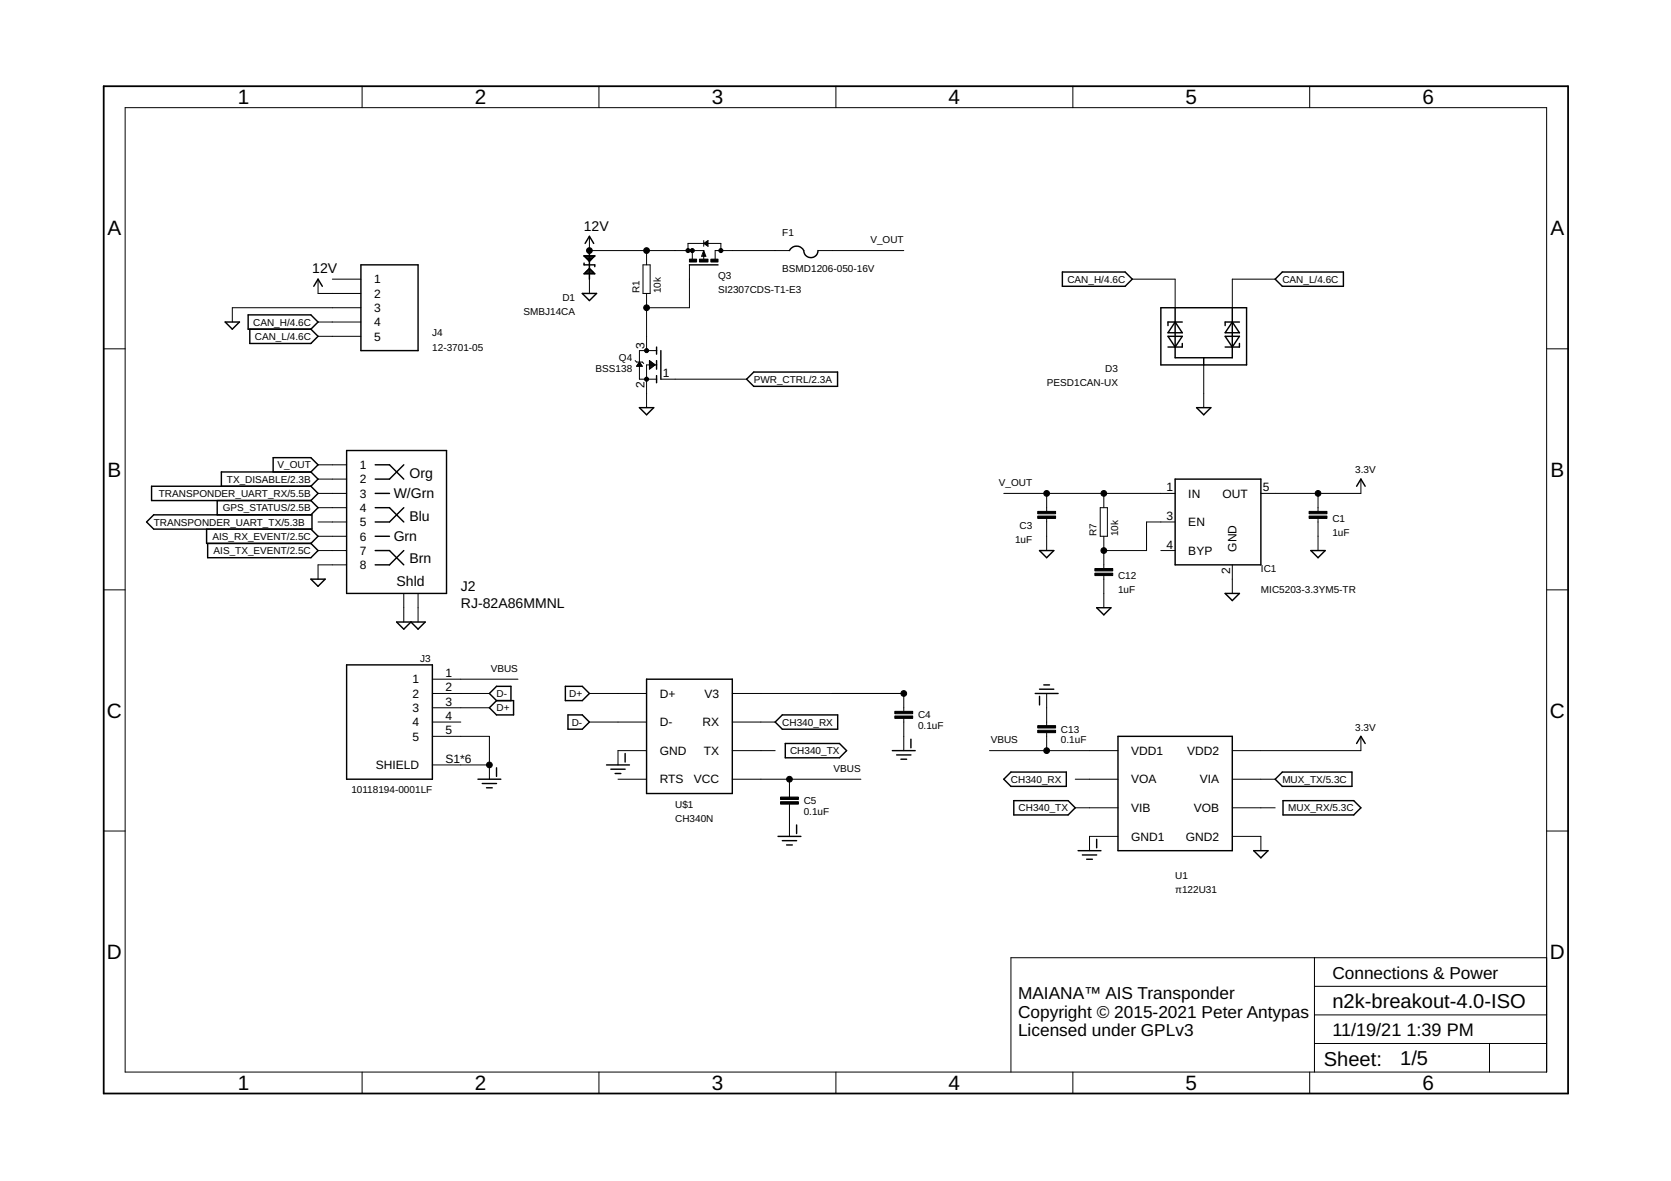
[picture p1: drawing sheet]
<svg xmlns="http://www.w3.org/2000/svg" width="297mm" height="210mm" viewBox="0 0 297 210" stroke-linecap="round" stroke-linejoin="round" font-family="sans-serif">
<g fill="none" stroke="#000" stroke-width=".25">
<path d="M40 57.2h2.6l-1.3 1.3zM44.1 56h11.2l1.2 1.2-1.2 1.3h-11.2zM44.4 58.5v2.5h10.9l1.2-1.2-1.2-1.3M55.8 50.9l.7-1.3 .8 1.3M64.2 47.1h10.1v15.2h-10.1zM103.5 52.2h2.5l-1.2 1.2zM103.8 46.8v.3h1.9v.3M103.8 45.5h1.9l-.9 .9zM103.9 48.6h1.8M104 43.3l.8-1.3 .7 1.3M104.1 45.7h1.4M104.1 48.4h1.4"/>
<path d="M104.3 45.9h1M104.3 48.2h.9M104.5 46.1h.6M104.6 47.9h.4M104.7 46.4h.1M104.8 47.7l.9 1h-1.9zM104.8 44.5v1M104.8 46.4v1.3M104.8 48.7v.9M122.6 47.1h5M125.1 44.9l.1 .5h-.2l.1-.4M125.3 43.3l.4-.3v.5z"/>
<path d="M140.3 44.5a1.42 1.42 0 0 1 1.6-.7 1.42 1.42 0 0 1 1.1 1.3 1.27 1.27 0 0 0 1.4 .7 1.27 1.27 0 0 0 1-1.3M188.8 48.3h11.2l1.3 1.3-1.3 1.3h-11.2zM206.4 54.7h15.2v10.2h-15.2zM207.6 59.8h2.6l-1.3 1.9zM208.9 54.7v8.9h10.2v-8.9M208.9 57.2l1.3 1.9h-2.6zM210.2 57.2h-2.6v.7M217.8 59.8h2.5l-1.2 1.9zM219.1 57.2l1.2 1.9h-2.5zM220.3 57.2h-2.5v.7M226.7 49.6l1.2-1.3h10.9v2.6h-10.9zM113.7 72.5h2.5l-1.3 1.2z"/>
<path d="M116.7 61.7v1.2M116.7 64.1v1.5M116.7 66.8v1.2M117.5 62.3v5.1M132.7 67.4l1.3-1.3h14.9v2.6h-14.9zM210.2 61v.7h-2.6M212.7 72.5h2.5l-1.2 1.2zM214 63.6v1.3M220.3 61v.7h-2.5M26.1 92.8l1.2-1.3h28.2v2.5h-28.2zM36.7 94v2.6h18.6M36.9 96.6v2.5h18.4l1.2-1.2-1.2-1.3"/>
<path d="M38.6 89v2.5M48.6 83.9v-2.6h6.7l1.2 1.3-1.2 1.3M55.3 83.9h-16v2.5M55.3 86.4l1.2 1.3-1.2 1.3M55.3 86.4h-28.4v2.6h28.4M55.3 83.9l1.2 1.3-1.2 1.2M55.3 89l1.2 1.2-1.2 1.3M55.3 94l1.2 1.3-1.2 1.3M61.6 80.1h17.8v25.4h-17.8zM66.7 97.9h2.5l2.6 2.5M66.7 82.6h2.5l2.6 2.6M66.7 90.2h2.5l2.6 2.6"/>
<path d="M66.7 95.3h2.5M66.7 87.7h2.5M71.8 97.9l-2.6 2.5h-2.5M71.8 82.6l-2.6 2.6h-2.5M71.8 90.2l-2.6 2.6h-2.5M184.8 97.9h2.5l-1.2 1.2zM208.9 85.2h15.2v15.2h-15.2zM233 97.9h2.6l-1.3 1.2zM241.2 86.4l.7-1.2 .8 1.2M55.3 102.9h2.5l-1.3 1.3zM61.6 118.2h15.3v20.3h-15.3zM70.5 110.6h5.1l-1.3 1.2-1.3-1.2-1.2 1.2z"/>
<path d="M194.9 108h2.6l-1.3 1.3zM217.8 105.5h2.5l-1.2 1.2zM85 138.5h4M85.7 139.3h2.6M87 125.8l1.3-1.3h3v2.6h-3zM88.3 124.5l-1.3-1.2 1.3-1.3h2.5v2.5M88.3 136.5v1.5M100.5 122h3l1.3 1.3-1.3 1.2h-3zM101 127.1h2.5l1.3 1.2-1.3 1.3h-2.5zM107.8 136h4.1M108.6 136.7h2.5M109.3 137.5h1.1"/>
<path d="M111.1 133.9v1.5M114.9 120.7h15.3v20.3h-15.3zM137.8 128.3l1.3-1.2h9.8v2.5h-9.8zM139.6 132.1h9.6l1.3 1.3-1.3 1.3h-9.6zM158.6 133.4h4.1M159.4 134.2h2.5M160.1 134.9h1.1M161.9 131.4v1.5M178.4 138.5l1.3-1.3h9.8v2.6h-9.8zM184 123.3h4.1M184.8 122.5h2.5M184.8 123.8v1.5"/>
<path d="M185.5 121.7h1.1M198.7 130.9h20.4v20.3h-20.4zM227.9 137.2h12.4v2.6h-12.4l-1.2-1.3zM241.2 132.1l.7-1.2 .8 1.2M86.5 140h1M138.3 148.7h4.1M139.1 149.4h2.5M139.8 150.2h1M141.6 146.6v1.5M180.2 142.3h9.7l1.2 1.3-1.2 1.2h-9.7zM191.6 151.2h4.1M192.4 152h2.5"/>
<path d="M193.2 152.7h1M194.9 149.2v1.5M222.9 151.2h2.5l-1.3 1.3zM228.1 142.3h12.5l1.3 1.3-1.3 1.2h-12.5z"/>
</g>
<g fill="none" stroke="#000" stroke-width=".18">
<path d="M22.2 19.1h252.7v171.4h-252.7zM64.4 15.3v3.8M106.5 15.3v3.8M148.6 15.3v3.8M190.7 15.3v3.8M232.8 15.3v3.8M56.5 49.6v2.6h7.7M56.5 57.2h7.7M56.5 59.8h7.7M59.1 49.6h5.1M64.2 54.7h-22.9v2.5M104.8 44.5h20.3"/>
<path d="M104.8 42v10.2M114.3 47.1h1.3v5.1h-1.3zM114.9 44.5v2.6M114.9 52.2v10.1M122.3 44.5v-1.2h5.8v1.2M122.6 47.1v7.6h-7.7M123.1 44.5v1.6M125.1 44.5l.4 1.1h-.8zM125.1 42.8v1M125.1 44.5v1.6M125.1 43.3l.8-.5v1zM140.3 44.5h-13.2v1.6"/>
<path d="M145.4 44.5h15.3M201.3 49.6h7.6v5.1M226.7 49.6h-7.6v5.1M18.4 62h3.8M112.9 64.1l.3 .2h1l.2 .3M113.2 65h1M113.3 64.9h.8M113.3 64.8h.7M113.4 64.7h.5M113.5 64.6h.3M113.6 64.5h.1M113.7 64.3l.5 .8h-1z"/>
<path d="M115.4 65h.8M115.4 64.9h1M115.4 64.8h1M115.4 64.7h.9M115.4 64.6h.7M115.4 64.5h.5M115.4 64.1l1.1 .8-1.1 .7zM115.4 65.5h.1M115.4 65.4h.3M115.4 65.3h.5M115.4 65.2h.6M115.4 64.3h.4"/>
<path d="M115.4 64.2h.2M115.4 64.1h.1M116.7 64.9h-1.8v7.6M116.7 62.3h-3v5.1h3M117.5 67.4h15.2M214 64.9v7.6M274.9 62h3.8M56.5 82.6h5.1M56.5 85.2h5.1M56.5 87.7h5.1M56.5 90.2h5.1M56.5 97.9h5.1"/>
<path d="M56.5 95.3h5.1M56.5 92.8h5.1M178.4 87.7h30.5M186.1 87.7v3.2M186.1 92.1v5.8M195.6 90.2h1.2v5.1h-1.2zM196.2 87.7v2.5M196.2 95.3v5.7M206.4 97.9h2.5M208.9 92.8h-5.1v5.1h-7.6M234.3 87.7v3.2M234.3 92.1v5.8"/>
<path d="M241.9 85.2v2.5h-17.8M18.4 104.8h3.8M61.6 100.4h-5.1v2.5M71.8 105.5v5.1M74.3 105.5v5.1M196.2 102.3v5.7M219.1 100.4v5.1M274.9 104.8h3.8M76.9 123.3h10.1M76.9 128.3h5M76.9 120.7h15.2M76.9 125.8h10.1"/>
<path d="M76.9 130.9h10.1v7.6M76.9 136h10.1M104.8 123.3h10.1M104.8 128.3h10.1M109.9 138.5h5M114.9 133.4h-5v2.6M130.2 123.3h30.5v3.1M130.2 128.3h7.6M130.2 133.4h7.6M130.2 138.5h22.8M140.3 138.5v3.2M160.7 127.7v5.7"/>
<path d="M175.9 133.4h22.8M186.1 123.3v5.7M186.1 130.2v3.2M191.1 138.5h7.6M219.1 138.5h7.6M241.9 130.9v2.5h-22.8M18.4 147.7h3.8M140.3 142.9v5.8M191.1 143.6h7.6M198.7 148.7h-5v2.5M219.1 143.6h7.6M219.1 148.7h5v2.5"/>
<path d="M274.9 147.7h3.8M233.7 170.2v20.3M233.7 175.3h41.2M274.9 170.2h-95.2v20.3M64.4 190.5v3.9M106.5 190.5v3.9M148.6 190.5v3.9M190.7 190.5v3.9M232.8 190.5v3.9M233.7 185.5h41.2M233.7 180.4h41.2M264.8 185.5v5"/>
</g>
<path d="M18.4 15.3h260.3v179.1h-260.3z" fill="none" stroke="#000" stroke-width=".32"/>
<g fill="#000" stroke="#000" stroke-width=".18">
<circle cx="104.8" cy="44.5" r=".51"/>
<circle cx="114.9" cy="54.7" r=".51"/>
<circle cx="114.9" cy="44.5" r=".51"/>
<circle cx="122.3" cy="44.5" r=".36"/>
<circle cx="123.1" cy="44.5" r=".36"/>
<circle cx="128.1" cy="44.5" r=".36"/>
<circle cx="114.9" cy="67.4" r=".36"/>
<circle cx="114.9" cy="62.3" r=".36"/>
<circle cx="186.1" cy="87.7" r=".51"/>
<circle cx="196.2" cy="97.9" r=".51"/>
<circle cx="196.2" cy="87.7" r=".51"/>
<circle cx="234.3" cy="87.7" r=".51"/>
<circle cx="87" cy="136" r=".51"/>
<circle cx="140.3" cy="138.5" r=".51"/>
<circle cx="160.7" cy="123.3" r=".51"/>
<circle cx="186.1" cy="133.4" r=".51"/>
</g>
<g fill="#000" stroke="#000" stroke-width=".18">
<path d="M122.6 46.1h1.2v.5h-1.2zM124.3 46.1h1.6v.5h-1.6zM126.4 46.1h1.2v.5h-1.2zM184.5 90.9h3.1v.4h-3.1zM184.5 91.7h3.1v.4h-3.1zM232.7 90.9h3.2v.4h-3.2zM232.7 91.7h3.2v.4h-3.2zM194.6 101h3.2v.5h-3.2zM194.6 101.9h3.2v.4h-3.2zM159.1 126.4h3.1v.5h-3.1zM159.1 127.3h3.1v.4h-3.1zM184.5 129h3.1v.4h-3.1z"/>
<path d="M184.5 129.8h3.1v.4h-3.1zM138.7 141.7h3.2v.4h-3.2zM138.7 142.5h3.2v.4h-3.2z"/>
</g>
<g font-size="3.7">
<text x="42.3" y="18.5">1</text>
<text x="84.4" y="18.5">2</text>
<text x="126.5" y="18.5">3</text>
<text x="168.6" y="18.5">4</text>
<text x="210.7" y="18.5">5</text>
<text x="252.9" y="18.5">6</text>
<text x="19.1" y="41.9">A</text>
<text x="275.6" y="41.9">A</text>
<text x="19.1" y="84.7">B</text>
<text x="275.6" y="84.7">B</text>
<text x="19" y="127.6">C</text>
<text x="275.5" y="127.6">C</text>
<text x="19" y="170.4">D</text>
<text x="275.5" y="170.4">D</text>
<text x="42.3" y="193.7">1</text>
<text x="84.4" y="193.7">2</text>
<text x="126.5" y="193.7">3</text>
<text x="168.6" y="193.7">4</text>
<text x="210.7" y="193.7">5</text>
<text x="252.9" y="193.7">6</text>
</g>
<g font-size="3.6">
<text x="236.8" y="179.1">n2k-breakout-4.0-ISO</text>
<text x="235.3" y="189.4">Sheet:</text>
<text x="248.9" y="189.3">1/5</text>
</g>
<g font-size="3.2">
<text x="236.8" y="184.2">11/19/21</text>
<text x="250" y="184.2">1:39 PM</text>
</g>
<g font-size="3.1">
<text x="181" y="177.6">MAIANA™ AIS Transponder</text>
<text x="236.8" y="174">Connections &amp; Power</text>
<text x="181" y="180.9">Copyright © 2015-2021 Peter Antypas</text>
<text x="181" y="184.2">Licensed under GPLv3</text>
</g>
<g font-size="2.5">
<text x="103.8" y="41">12V</text>
<text x="55.5" y="48.6">12V</text>
<text x="70" y="88.5">W/Grn</text>
<text x="72.8" y="84.9">Org</text>
<text x="72.8" y="92.5">Blu</text>
<text x="70" y="96.1">Grn</text>
<text x="72.8" y="100.1">Brn</text>
<text x="70.5" y="104.2">Shld</text>
<text x="81.9" y="105">J2</text>
<text x="81.9" y="108">RJ-82A86MMNL</text>
</g>
<g font-size="2.1">
<text x="66.5" y="50.4">1</text>
<text x="66.5" y="52.9">2</text>
<text x="66.5" y="55.4">3</text>
<text x="66.5" y="58">4</text>
<text x="66.5" y="60.5">5</text>
<text x="114.6" y="62" transform="rotate(-90 114.6 62)">3</text>
<text x="114.6" y="68.9" transform="rotate(-90 114.6 68.9)">2</text>
<text x="117.8" y="67">1</text>
<text x="63.9" y="83.4">1</text>
<text x="63.9" y="85.9">2</text>
<text x="63.9" y="88.5">3</text>
<text x="207.4" y="87.3">1</text>
<text x="211.2" y="88.5">IN</text>
<text x="217.3" y="88.5">OUT</text>
<text x="224.5" y="87.3">5</text>
<text x="63.9" y="91">4</text>
<text x="63.9" y="93.5">5</text>
<text x="207.4" y="92.4">3</text>
<text x="211.2" y="93.5">EN</text>
<text x="63.9" y="101.2">8</text>
<text x="63.9" y="98.6">7</text>
<text x="63.9" y="96.1">6</text>
<text x="207.4" y="97.5">4</text>
<text x="211.2" y="98.6">BYP</text>
<text x="218.7" y="101.9" transform="rotate(-90 218.7 101.9)">2</text>
<text x="219.8" y="98.1" transform="rotate(-90 219.8 98.1)">GND</text>
<text x="73.3" y="121.5">1</text>
<text x="73.3" y="124">2</text>
<text x="79.2" y="120.4">1</text>
<text x="79.2" y="122.9">2</text>
<text x="79.2" y="125.4">3</text>
<text x="117.3" y="124">D+</text>
<text x="125.2" y="124">V3</text>
<text x="73.3" y="126.6">3</text>
<text x="73.3" y="129.1">4</text>
<text x="73.3" y="131.6">5</text>
<text x="79.2" y="128">4</text>
<text x="79.2" y="130.5">5</text>
<text x="117.3" y="129.1">D-</text>
<text x="124.9" y="129.1">RX</text>
<text x="66.8" y="136.7">SHIELD</text>
<text x="79.2" y="135.6">S1*6</text>
<text x="117.3" y="134.2">GND</text>
<text x="125.1" y="134.2">TX</text>
<text x="201.1" y="134.2">VDD1</text>
<text x="211" y="134.2">VDD2</text>
<text x="117.3" y="139.2">RTS</text>
<text x="123.3" y="139.2">VCC</text>
<text x="201.1" y="139.2">VOA</text>
<text x="213.3" y="139.2">VIA</text>
<text x="201.1" y="144.3">VIB</text>
<text x="201.1" y="149.4">GND1</text>
<text x="210.8" y="149.4">GND2</text>
<text x="212.2" y="144.3">VOB</text>
</g>
<g font-size="1.8">
<text x="139.1" y="42">F1</text>
<text x="154.7" y="43.3">V_OUT</text>
<text x="100" y="53.4">D1</text>
<text x="113.7" y="52.1" transform="rotate(-90 113.7 52.1)">R1</text>
<text x="117.5" y="52.1" transform="rotate(-90 117.5 52.1)">10k</text>
<text x="127.6" y="52.1">SI2307CDS-T1-E3</text>
<text x="127.6" y="49.6">Q3</text>
<text x="139.1" y="48.3">BSMD1206-050-16V</text>
<text x="189.7" y="50.2">CAN_H/4.6C</text>
<text x="227.9" y="50.2">CAN_L/4.6C</text>
<text x="45" y="57.9">CAN_H/4.6C</text>
<text x="76.8" y="59.8">J4</text>
<text x="93.1" y="56">SMBJ14CA</text>
<text x="45.3" y="60.4">CAN_L/4.6C</text>
<text x="76.8" y="62.3">12-3701-05</text>
<text x="110" y="64.2">Q4</text>
<text x="105.9" y="66.1">BSS138</text>
<text x="134" y="68">PWR_CTRL/2.3A</text>
<text x="186.1" y="68.7">PESD1CAN-UX</text>
<text x="196.5" y="66.1">D3</text>
<text x="49.3" y="83.3">V_OUT</text>
<text x="28.2" y="88.3">TRANSPONDER_UART_RX/5.5B</text>
<text x="40.3" y="85.8">TX_DISABLE/2.3B</text>
<text x="177.6" y="86.4">V_OUT</text>
<text x="240.9" y="84.1">3.3V</text>
<text x="27.3" y="93.4">TRANSPONDER_UART_TX/5.3B</text>
<text x="37.8" y="96">AIS_RX_EVENT/2.5C</text>
<text x="39.6" y="90.9">GPS_STATUS/2.5B</text>
<text x="181.2" y="94">C3</text>
<text x="194.9" y="95.3" transform="rotate(-90 194.9 95.3)">R7</text>
<text x="198.7" y="95.3" transform="rotate(-90 198.7 95.3)">10k</text>
<text x="236.8" y="95.3">1uF</text>
<text x="236.8" y="92.8">C1</text>
<text x="38" y="98.5">AIS_TX_EVENT/2.5C</text>
<text x="180.4" y="96.6">1uF</text>
<text x="224.1" y="101.7">IC1</text>
<text x="198.7" y="105.5">1uF</text>
<text x="198.7" y="102.9">C12</text>
<text x="224.1" y="105.5">MIC5203-3.3YM5-TR</text>
<text x="74.7" y="117.7">J3</text>
<text x="87.2" y="119.4">VBUS</text>
<text x="88.3" y="123.9">D-</text>
<text x="101.2" y="123.9">D+</text>
<text x="88.3" y="126.4">D+</text>
<text x="101.6" y="129">D-</text>
<text x="139.1" y="129">CH340_RX</text>
<text x="163.2" y="129.6">0.1uF</text>
<text x="163.2" y="127.7">C4</text>
<text x="188.6" y="130.2">C13</text>
<text x="240.9" y="129.9">3.3V</text>
<text x="140.4" y="134">CH340_TX</text>
<text x="148.2" y="137.2">VBUS</text>
<text x="176.1" y="132.1">VBUS</text>
<text x="188.6" y="132.1">0.1uF</text>
<text x="62.5" y="141">10118194-0001LF</text>
<text x="120" y="143.6">U$1</text>
<text x="142.9" y="142.9">C5</text>
<text x="179.7" y="139.1">CH340_RX</text>
<text x="227.9" y="139.1">MUX_TX/5.3C</text>
<text x="120" y="146.1">CH340N</text>
<text x="142.9" y="144.8">0.1uF</text>
<text x="181.1" y="144.2">CH340_TX</text>
<text x="229" y="144.2">MUX_RX/5.3C</text>
<text x="208.9" y="158.8">π122U31</text>
<text x="208.9" y="156.3">U1</text>
</g>
</svg>
